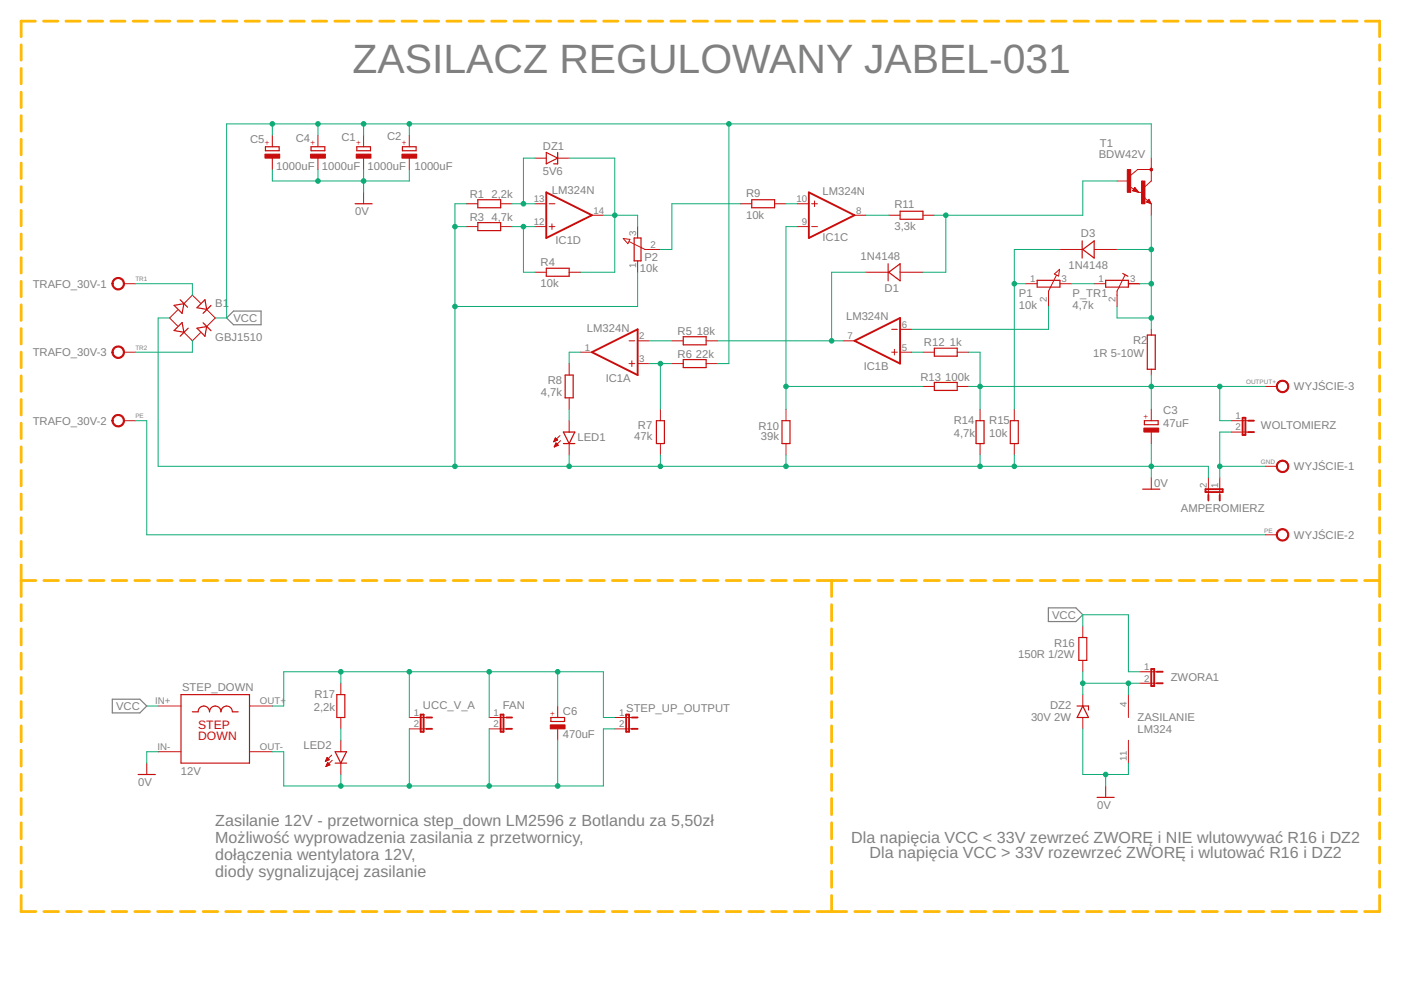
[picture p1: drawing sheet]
<svg xmlns="http://www.w3.org/2000/svg" width="297mm" height="210mm" viewBox="0 0 297 210" stroke-linecap="round" stroke-linejoin="round" font-family="sans-serif">
<g fill="none" stroke="#ffba08" stroke-width=".59">
<path d="M4.5 9.5v3.3M4.5 14.5v3.3M4.5 19.5v3.3M7.5 4.5h-3v3.3M9.2 4.5h3.1M14 4.5h3M18.7 4.5h3.1M23.5 4.5h3M28.2 4.5h3M33 4.5h3M37.7 4.5h3M42.5 4.5h3"/>
<path d="M47.2 4.5h3M52 4.5h3M56.7 4.5h3.1M61.5 4.5h3M66.3 4.5h3M71 4.5h3M75.7 4.5h3M80.5 4.5h3M85.2 4.5h3M90 4.5h3M94.7 4.5h3M99.5 4.5h3"/>
<path d="M104.2 4.5h3.1M109 4.5h3M113.7 4.5h3.1M118.5 4.5h3M123.2 4.5h3.1M128 4.5h3M132.7 4.5h3M137.5 4.5h3M142.2 4.5h3M147 4.5h3M151.7 4.5h3M156.5 4.5h3"/>
<path d="M161.2 4.5h3.1M166 4.5h3M170.8 4.5h3M175.5 4.5h3M180.2 4.5h3M185 4.5h3M189.7 4.5h3M194.5 4.5h3M199.2 4.5h3M204 4.5h3M208.7 4.5h3.1M213.5 4.5h3"/>
<path d="M218.2 4.5h3.1M223 4.5h3M227.7 4.5h3M232.5 4.5h3M237.2 4.5h3M242 4.5h3M246.7 4.5h3M251.5 4.5h3M256.2 4.5h3M261 4.5h3M265.7 4.5h3.1M270.5 4.5h3"/>
<path d="M275.2 4.5h3.1M280 4.5h3M284.7 4.5h3M289.5 4.5h3v3.3M292.5 9.5v3.3M292.5 14.5v3.3M292.5 19.5v3.3M4.5 24.5v3.3M4.5 29.5v3.3M4.5 34.6v3.2M4.5 39.6v3.3M292.5 24.5v3.3"/>
<path d="M292.5 29.5v3.3M292.5 34.6v3.2M292.5 39.6v3.3M4.5 44.6v3.3M4.5 49.6v3.3M4.5 54.6v3.3M4.5 59.6v3.3M292.5 44.6v3.3M292.5 49.6v3.3M292.5 54.6v3.3M292.5 59.6v3.3M4.5 64.6v3.3"/>
<path d="M4.5 69.7v3.2M4.5 74.7v3.3M4.5 79.7v3.3M292.5 64.6v3.3M292.5 69.7v3.2M292.5 74.7v3.3M292.5 79.7v3.3M4.5 84.7v3.3M4.5 89.7v3.3M4.5 94.7v3.3M4.5 99.8v3.2M292.5 84.7v3.3"/>
<path d="M292.5 89.7v3.3M292.5 94.7v3.3M292.5 99.8v3.2M4.5 104.8v3.2M4.5 109.8v3.3M4.5 114.8v3.3M4.5 119.8v6.7M292.5 104.8v3.2M292.5 109.8v3.3M292.5 114.8v3.3M292.5 119.8v6.7M4.5 128.2v3.4"/>
<path d="M4.5 133.3v3.5M4.5 138.5v3.4M4.5 123.1h3.1M9.3 123.1h3.1M14.1 123.1h3.1M19 123.1h3M23.8 123.1h3.1M28.6 123.1h3.1M33.4 123.1h3.1M38.2 123.1h3.1M43.1 123.1h3M47.9 123.1h3.1"/>
<path d="M52.7 123.1h3.1M57.5 123.1h3.1M62.4 123.1h3M67.2 123.1h3.1M72 123.1h3.1M76.8 123.1h3.1M81.6 123.1h3.1M86.5 123.1h3M91.3 123.1h3.1M96.1 123.1h3.1M100.9 123.1h3.1M105.7 123.1h3.1"/>
<path d="M110.6 123.1h3M115.4 123.1h3.1M120.2 123.1h3.1M125 123.1h3.1M129.9 123.1h3M134.7 123.1h3.1M139.5 123.1h3.1M144.3 123.1h3.1M149.1 123.1h3.1M154 123.1h3M158.8 123.1h3.1M163.6 123.1h3.1"/>
<path d="M168.4 123.1h3.1M173.2 123.1h6.3M176.3 123.1v3.4M176.3 128.2v3.4M176.3 133.3v3.5M176.3 138.5v3.4M181.3 123.1h3.1M186.2 123.1h3.1M191.1 123.1h3.1M196 123.1h3.2M200.9 123.1h3.2M205.8 123.1h3.2"/>
<path d="M210.7 123.1h3.2M215.6 123.1h3.2M220.5 123.1h3.2M225.5 123.1h3.1M230.4 123.1h3.1M235.3 123.1h3.2M240.2 123.1h3.2M245.1 123.1h3.2M250 123.1h3.2M254.9 123.1h3.2M259.8 123.1h3.2M264.8 123.1h3.1"/>
<path d="M269.7 123.1h3.1M274.6 123.1h3.1M279.5 123.1h3.2M284.4 123.1h3.2M289.3 123.1h3.2M292.5 128.2v3.4M292.5 133.3v3.5M292.5 138.5v3.4M4.5 143.6v3.4M4.5 148.8v3.4M4.5 153.9v3.4M4.5 159v3.4"/>
<path d="M176.3 143.6v3.4M176.3 148.8v3.4M176.3 153.9v3.4M176.3 159v3.4M292.5 143.6v3.4M292.5 148.8v3.4M292.5 153.9v3.4M292.5 159v3.4M4.5 164.2v3.4M4.5 169.3v3.4M4.5 174.5v3.3M4.5 179.6v3.4"/>
<path d="M176.3 164.2v3.4M176.3 169.3v3.4M176.3 174.5v3.3M176.3 179.6v3.4M292.5 164.2v3.4M292.5 169.3v3.4M292.5 174.5v3.3M292.5 179.6v3.4M4.5 184.7v3.4M4.5 189.9v3.4h3.1M9.3 193.3h3.1M14.1 193.3h3.1"/>
<path d="M19 193.3h3M23.8 193.3h3.1M28.6 193.3h3.1M33.4 193.3h3.1M38.2 193.3h3.1M43.1 193.3h3M47.9 193.3h3.1M52.7 193.3h3.1M57.5 193.3h3.1M62.4 193.3h3M67.2 193.3h3.1M72 193.3h3.1"/>
<path d="M76.8 193.3h3.1M81.6 193.3h3.1M86.5 193.3h3M91.3 193.3h3.1M96.1 193.3h3.1M100.9 193.3h3.1M105.7 193.3h3.1M110.6 193.3h3M115.4 193.3h3.1M120.2 193.3h3.1M125 193.3h3.1M129.9 193.3h3"/>
<path d="M134.7 193.3h3.1M139.5 193.3h3.1M144.3 193.3h3.1M149.1 193.3h3.1M154 193.3h3M158.8 193.3h3.1M163.6 193.3h3.1M168.4 193.3h3.1M173.2 193.3h6.3M176.3 184.7v3.4M176.3 189.9v3.4M181.3 193.3h3.1"/>
<path d="M186.2 193.3h3.1M191.1 193.3h3.1M196 193.3h3.2M200.9 193.3h3.2M205.8 193.3h3.2M210.7 193.3h3.2M215.6 193.3h3.2M220.5 193.3h3.2M225.5 193.3h3.1M230.4 193.3h3.1M235.3 193.3h3.2M240.2 193.3h3.2"/>
<path d="M245.1 193.3h3.2M250 193.3h3.2M254.9 193.3h3.2M259.8 193.3h3.2M264.8 193.3h3.1M269.7 193.3h3.1M274.6 193.3h3.1M279.5 193.3h3.2M284.4 193.3h3.2M292.5 189.9v3.4h-3.2M292.5 184.7v3.4"/>
</g>
<path d="M48 67.4l1.5-1.4h5.9v2.9h-5.9zM222.3 128.9h5.8l1.5 1.4-1.5 1.5h-5.8zM23.8 148.3h5.9l1.4 1.4-1.4 1.5h-5.9z" fill="none" stroke="#808080" stroke-width=".25"/>
<g fill="#c90d0c" stroke="#c90d0c" stroke-width=".21">
<path d="M24.1 59.2a1.33 1.33 0 0 1 2.1 .3 1.33 1.33 0 0 1-.8 1.9 1.33 1.33 0 0 1-1.7-1.2h.3a1.1 1.1 0 0 1 1.6-1 1.1 1.1 0 0 1 .1 1.9 1.1 1.1 0 0 1-1.7-.7v-.2h-.3z" fill-rule="evenodd"/>
<path d="M24.1 88.2a1.33 1.33 0 0 1 2.1 .3 1.33 1.33 0 0 1-.8 2 1.33 1.33 0 0 1-1.7-1.3h.3a1.09 1.09 0 0 1 1.6-.9 1.09 1.09 0 0 1 .1 1.8 1.09 1.09 0 0 1-1.7-.6v-.3h-.3z" fill-rule="evenodd"/>
<path d="M24.1 73.7a1.33 1.33 0 0 1 2.1 .3 1.33 1.33 0 0 1-.8 2 1.33 1.33 0 0 1-1.7-1.3h.3a1.09 1.09 0 0 1 1.6-.9 1.09 1.09 0 0 1 .1 1.8 1.09 1.09 0 0 1-1.7-.6v-.3h-.3z" fill-rule="evenodd"/>
<path d="M271 97.9a1.34 1.34 0 0 1 2.1 .3 1.34 1.34 0 0 1-.8 2 1.34 1.34 0 0 1-1.7-1.3h.2a1.1 1.1 0 0 1 1.6-1 1.1 1.1 0 0 1 .2 1.8 1.1 1.1 0 0 1-1.7-.5l-.1-.3h-.2z" fill-rule="evenodd"/>
<path d="M271 112.5a1.34 1.34 0 0 1 2.1 .2 1.34 1.34 0 0 1-.8 2 1.34 1.34 0 0 1-1.7-1.3h.2a1.1 1.1 0 0 1 1.6-1 1.1 1.1 0 0 1 .2 1.8 1.1 1.1 0 0 1-1.7-.5l-.1-.3h-.2z" fill-rule="evenodd"/>
<path d="M271 81a1.34 1.34 0 0 1 2.1 .2 1.34 1.34 0 0 1-.8 2 1.34 1.34 0 0 1-1.7-1.3h.2a1.09 1.09 0 0 1 1.6-1 1.09 1.09 0 0 1 .2 1.8 1.09 1.09 0 0 1-1.7-.5l-.1-.3h-.2z" fill-rule="evenodd"/>
<path d="M243.9 35.8h.4v.3h-.4l-.1-.2h.3h-.3z" fill-rule="evenodd"/>
</g>
<g fill="none" stroke="#c90d0c" stroke-width=".21">
<path d="M57.7 28.7v2.4M57.7 33.5v2.4M67.4 28.7v2.4M67.4 33.5v2.4M77.1 28.7v2.4M77.1 33.5v2.4M86.8 28.7v2.4M86.8 33.5v2.4M113.4 33.5h2.4M118.2 33.5h2.5M236.8 38.4h2.4M239.5 39.5l.9 .6"/>
<path d="M240.6 39.9l.6 .8-1-.3 .4-.6 .7 .9M240.6 39.7l.8 1.1-1.3-.4zM244.1 33.5v4.9l-1.3 1.2M244.1 35.9h-2.9l-1.5 1.3M77.1 40.8v2.4M98.9 43.2h2.4M98.9 48h2.4M106.2 43.2h2.4M106.2 48h2.4M113.4 43.2h2.4M113.4 48h2.4M113.4 57.7h2.4"/>
<path d="M116.4 43.2h1.2M116.4 48h1.2M117 47.5v1.2M120.7 57.7h2.4M125.5 45.6h2.4M132.1 50.6l1.5 .2-.5 .9zM133.4 51.2l3.4 1.7h3.2M135.2 48v2.5M135.2 55.3v2.4M157 43.2h2.4M164.2 43.2h2.4M169.1 43.2h2.4"/>
<path d="M169.1 48h2.4M172.1 43.2h1.2M172.1 48h1.2M172.7 42.6v1.2M181.2 45.6h2.4M183.6 57.7h4.8M188.4 45.6h2.4M190.8 57.7h4.9M195.7 45.6h2.4M223.5 58.1l1.1-1-.1 1.4zM224 58.4l-1.7 3.3v3.3M224.7 52.9h4.9"/>
<path d="M232 52.9h4.8M238.5 58.4l-1.7 3.3v3.3M241.4 40.8h.6M242.5 41.8l.8 .7M243.6 42.2l.5 1-1.1-.4zM244.1 43.2v2.4M26.3 60.2h2.4M26.3 74.7h2.4M37.7 65.7l-1.7 1.7 1.7 1.7M39 70.4l1.8 1.9 1.7-1.8M42.5 64.3l-1.7-1.7-1.8 1.8M43.8 65.6l1.8 1.8-1.8 1.8"/>
<path d="M120.7 77.1v2.4M123.1 74.7h2.4M133.4 77.1h1.2M133.4 72.3h1.2M134 76.5v1.2M135.2 77.1h2.4M135.2 72.3h2.4M142.5 77.1h2.4M142.5 72.3h2.4M149.7 77.1h2.4M149.7 72.3h2.4M178.8 72.3h2.4"/>
<path d="M189 74.7h1.2M189 69.8h1.2M189.6 74.1v1.2M190.8 74.7h2.5M190.8 69.8h2.5M195.7 74.7h2.4M202.9 74.7h2.5M217.5 60.2h2.4M224.7 60.2h2.5M232 60.2h2.4M239.2 60.2h2.5M244.1 69.8v1.2"/>
<path d="M244.1 78.3v1.2M26.3 89.2h2.4M117.4 93.6h.1M117.5 93.5h.3M117.5 93.4h.6M117.5 94.7h.1M117.6 93.3h.6M117.6 94.6h.2M117.6 93.2h.5M117.6 94.5h.5M117.7 93h.3M117.7 94.4h.6"/>
<path d="M117.7 92.9h.2M117.7 94.3h.6M117.8 92.8l.4 .5-.8 .4zM117.8 94.2h.4M117.8 94.1h.2M117.9 94h.1M118.4 94.4l-.5-.5-.4 .9M118.4 94.4l-.9 .4M118.7 92.4l-1.3 1.3M118.9 93.4l-1.4 1.4M120.7 84.3v2.5M120.7 89.2v2.4"/>
<path d="M120.7 94v2.5M140 86.8v2.4M140 94v2.5M166.6 86.8v2.4M166.6 94v2.5M195.7 81.9h2.4M202.9 81.9h2.5M207.8 86.8v2.4M207.8 94v2.5M215.1 86.8v2.4M215.1 94v2.5M244.1 86.8v2.4"/>
<path d="M244.1 91.6v2.4M261 89.2h3.7M261 91.6h3.7M268.3 81.9h2.4M268.3 98.9h2.4M244.1 101.3v2.4M256.2 101.3v3.6M258.6 101.3v3.6M268.3 113.4h2.4M229.6 132.8v2.4M33.5 149.7h4.9M33.5 159.4h4.9"/>
<path d="M52.9 149.7h4.8M52.9 159.4h4.8M72.3 144.9v2.4M72.3 152.1v2.4M72.3 157v2.4M86.8 152.1h3.6M86.8 154.5h3.6M103.7 152.1h3.7M103.7 154.5h3.7M118.2 149.7v2.4M118.2 154.5v2.5M130.3 152.1h3.7"/>
<path d="M130.3 154.5h3.7M229.6 140v2.4M229.6 147.3v2.4M229.6 152.1v2.4M239.2 147.3v4.8M239.2 157v4.8M241.7 142.4h3.6M241.7 144.9h3.6M31.1 161.8v2.4M69 161.4h.2M69.1 161.2h.3M69.1 161.1h.6"/>
<path d="M69.1 162.5h.1M69.2 161h.6M69.2 162.4h.3M69.2 160.9h.5M69.2 162.3h.5M69.3 160.8h.3M69.3 162.1h.6M69.3 160.7h.1M69.3 162h.5M69.4 160.6l.4 .5-.8 .3zM69.4 161.9h.3M69.4 161.8h.2"/>
<path d="M69.5 161.7l.5 .5-.9 .3zM69.5 161.7h.1M70.3 160.1l-1.3 1.3M70.4 161.2l-1.3 1.3M72.3 161.8v2.4M234.4 166.6v2.5"/>
</g>
<g fill="none" stroke="#c90d0c" stroke-width=".4">
<path d="M115.8 40.8l9.7 4.8-9.7 4.9zM171.5 40.8l9.7 4.8-9.7 4.9zM125.5 74.7l9.7-4.9v9.7zM181.2 72.3l9.6-4.9v9.7zM263.5 88.6h.6v3.6h-.6zM264.7 89.2h1.2M264.7 91.6h1.2M255.6 103.7h3.6v.6h-3.6zM256.2 104.9v1.2M258.6 104.9v1.2M89.2 151.5h.6v3.7h-.6zM90.4 152.1h1.2"/>
<path d="M90.4 154.5h1.2M106.2 151.5h.5v3.7h-.5zM107.4 152.1h1.2M107.4 154.5h1.2M132.8 151.5h.6v3.7h-.6zM134 152.1h1.2M134 154.5h1.2M244.1 141.8h.6v3.7h-.6zM245.3 142.4h1.2M245.3 144.9h1.2"/>
</g>
<g fill="none" stroke="#c90d0c" stroke-width=".25">
<path d="M56.3 31.1h2.9v.9h-2.9zM66 31.1h2.9v.9h-2.9zM75.6 31.1h2.9v.9h-2.9zM85.3 31.1h2.9v.9h-2.9zM115.8 32.3l2.4 1.2-2.4 1.2zM118.2 32.3v2.4h-.8M240.6 39.9l-.3 .4 .6 .3-.3-.4M75.3 43.2h3.6M101.3 42.4h4.9v1.6h-4.9zM101.3 47.2h4.9v1.7h-4.9zM115.8 56.9h4.9v1.7h-4.9zM134.5 50.5h1.4v4.8h-1.4z"/>
<path d="M159.4 42.4h4.8v1.6h-4.8zM188.3 55.9v3.6M188.4 57.7l2.4-1.8v3.6zM190.8 44.8h4.9v1.7h-4.9zM219.9 59.4h4.8v1.5h-4.8zM229.4 51.1v3.6M229.6 52.9l2.4-1.8v3.6zM234.4 59.4h4.8v1.5h-4.8zM238 58l1.1 .6M243.2 42.8l.4-.3 .3 .5zM243.5 42.7l.4 .3M36.9 64.7l2.1-.3-.4 2z"/>
<path d="M38.2 63.6l1.6 1.5M38.6 68.4l.4 2-2.1-.3zM39.9 69.6l-1.7 1.7M41.8 69.6l2-.4-.3 2.1zM43.1 68.4l1.6 1.7M43.5 63.5l.3 2.1-2-.4zM44.7 64.7l-1.6 1.7M119.8 79.5h1.7v4.8h-1.7zM144.9 71.4h4.8v1.7h-4.8zM144.9 76.2h4.8v1.7h-4.8zM198.1 73.8h4.8v1.7h-4.8zM243.2 71h1.7v7.3h-1.7z"/>
<path d="M119.4 91.6h2.5l-1.2 2.4zM119.4 94h2.5M139.2 89.2h1.7v4.8h-1.7zM165.8 89.2h1.7v4.8h-1.7zM198.1 81.1h4.8v1.7h-4.8zM206.9 89.2h1.7v4.8h-1.7zM214.2 89.2h1.7v4.8h-1.7zM242.6 89.2h3v.8h-3zM242.3 103.7h3.6M228.7 135.2h1.7v4.8h-1.7zM38.4 147.3h14.5v14.5h-14.5zM40.8 150.9h1.2a1.21 1.21 0 0 1 1.2-1.2 1.21 1.21 0 0 1 1.2 1.2 1.21 1.21 0 0 1 1.2-1.2 1.21 1.21 0 0 1 1.2 1.2 1.22 1.22 0 0 1 1.3-1.2 1.22 1.22 0 0 1 1.2 1.2h1.2"/>
<path d="M71.1 159.4h2.4l-1.2 2.4zM71.4 147.3h1.7v4.8h-1.7zM116.8 152.1h2.9v.9h-2.9zM228.4 149.7h2.4v.8M229.6 149.7l1.2 2.4h-2.4zM29.3 164.2h3.6M71.1 161.8h2.4M232.6 169.1h3.6"/>
</g>
<g fill="#c90d0c" stroke="#c90d0c" stroke-width=".21">
<path d="M75.5 32.7h3.2v.8h-3.2z"/>
<path d="M242.5 90.8h3.2v.8h-3.2z"/>
<path d="M85.2 32.7h3.1v.8h-3.1z"/>
<path d="M65.8 32.7h3.2v.8h-3.2z"/>
<path d="M56.2 32.7h3.1v.8h-3.1z"/>
<path d="M116.7 153.7h3.1v.8h-3.1z"/>
<path d="M239 36h.7v4.8h-.7z"/>
<path d="M242 38.4h.8v4.8h-.8z"/>
</g>
<g fill="none" stroke="#0dab76" stroke-width=".21">
<path d="M57.7 35.9v2.5h29.1v-2.5M57.7 26.3v2.4M67.4 26.3v2.4M67.4 35.9v2.5M77.1 26.3v2.4M77.1 35.9v4.9M86.8 26.3v2.4M113.4 33.5h-2.4v9.7M120.7 33.5h9.6v24.2h-7.2M154.5 26.3v50.8h-2.4M236.8 38.4h-7.2v7.2h-31.5M244.1 33.5v-7.2h-196.1v41.1h-2.4"/>
<path d="M96.5 48h2.4M98.9 43.2h-2.4v55.7M108.6 43.2h4.8M108.6 48h4.8M111 48v9.7h2.4M127.9 45.6h7.3v2.4M135.2 57.7v7.3h-38.7M157 43.2h-14.5v9.7h-2.5M166.6 43.2h2.5M169.1 48h-2.5v38.8M183.6 57.7h-7.3v14.6M183.6 45.6h4.8"/>
<path d="M200.5 45.6v12.1h-4.8M224.7 52.9h-9.6v33.9M236.8 52.9h7.3M244.1 45.6v24.2M28.7 60.2h12.1v2.4M36 67.4h-2.5v31.5h222.7v2.4M40.8 72.3v2.4h-12.1M123.1 74.7h-2.4v2.4M137.6 77.1h4.9M137.6 72.3h4.9M140 77.1v9.7M152.1 72.3h26.7"/>
<path d="M193.3 74.7h2.4M205.4 74.7h2.4v12.1M215.1 60.2h2.4M222.3 65v4.8h-29M227.2 60.2h4.8M236.8 65v2.4h7.3M241.7 60.2h2.4M244.1 79.5v7.3M28.7 89.2h2.4v24.2h237.2M120.7 86.8v2.4M120.7 96.5v2.4M140 96.5v2.4"/>
<path d="M166.6 96.5v2.4M166.6 81.9h29.1M205.4 81.9h62.9M207.8 96.5v2.4M215.1 96.5v2.4M244.1 94v7.3M258.6 81.9v7.3h2.4M258.6 98.9h9.7M261 91.6h-2.4v9.7M229.6 132.8v-2.5h9.6v12.1h2.5M31.1 149.7h2.4M33.5 159.4h-2.4v2.4"/>
<path d="M57.7 149.7h2.5v-7.3h67.7v9.7h2.4M72.3 142.4v2.5M72.3 154.5v2.5M86.8 142.4v9.7M86.8 154.5v12.1M103.7 142.4v9.7M103.7 154.5v12.1M118.2 142.4v7.3M118.2 157v9.6M130.3 154.5h-2.4v12.1h-67.7v-7.2h-2.5M229.6 142.4v4.9M229.6 154.5v9.7h9.6v-2.4"/>
<path d="M229.6 144.9h12.1M239.2 144.9v2.4M72.3 164.2v2.4M234.4 164.2v2.4"/>
</g>
<g fill="#0dab76" stroke="#0dab76" stroke-width=".21">
<circle cx="111" cy="43.2" r=".49"/>
<circle cx="111" cy="48" r=".49"/>
<circle cx="130.3" cy="45.6" r=".49"/>
<circle cx="140" cy="77.1" r=".49"/>
<circle cx="166.6" cy="81.9" r=".49"/>
<circle cx="200.5" cy="45.6" r=".49"/>
<circle cx="207.8" cy="81.9" r=".49"/>
<circle cx="244.1" cy="81.9" r=".49"/>
<circle cx="258.6" cy="81.9" r=".49"/>
<circle cx="215.1" cy="60.2" r=".49"/>
<circle cx="244.1" cy="67.4" r=".49"/>
<circle cx="244.1" cy="60.2" r=".49"/>
<circle cx="244.1" cy="52.9" r=".49"/>
<circle cx="176.3" cy="72.3" r=".49"/>
<circle cx="96.5" cy="48" r=".49"/>
<circle cx="96.5" cy="65" r=".49"/>
<circle cx="120.7" cy="98.9" r=".49"/>
<circle cx="140" cy="98.9" r=".49"/>
<circle cx="166.6" cy="98.9" r=".49"/>
<circle cx="207.8" cy="98.9" r=".49"/>
<circle cx="215.1" cy="98.9" r=".49"/>
<circle cx="244.1" cy="98.9" r=".49"/>
<circle cx="96.5" cy="98.9" r=".49"/>
<circle cx="234.4" cy="164.2" r=".49"/>
<circle cx="67.4" cy="38.4" r=".49"/>
<circle cx="77.1" cy="38.4" r=".49"/>
<circle cx="154.5" cy="26.3" r=".49"/>
<circle cx="77.1" cy="26.3" r=".49"/>
<circle cx="86.8" cy="26.3" r=".49"/>
<circle cx="57.7" cy="26.3" r=".49"/>
<circle cx="67.4" cy="26.3" r=".49"/>
<circle cx="239.2" cy="144.9" r=".49"/>
<circle cx="229.6" cy="144.9" r=".49"/>
<circle cx="258.6" cy="98.9" r=".49"/>
<circle cx="72.3" cy="142.4" r=".49"/>
<circle cx="103.7" cy="142.4" r=".49"/>
<circle cx="86.8" cy="142.4" r=".49"/>
<circle cx="118.2" cy="142.4" r=".49"/>
<circle cx="72.3" cy="166.6" r=".49"/>
<circle cx="86.8" cy="166.6" r=".49"/>
<circle cx="103.7" cy="166.6" r=".49"/>
<circle cx="118.2" cy="166.6" r=".49"/>
</g>
<text font-size="8.7" fill="#808080" x="74.8" y="15.5">ZASILACZ REGULOWANY JABEL-031</text>
<g font-size="3.4" fill="#808080">
<text x="45.6" y="175.1">Zasilanie 12V - przetwornica step_down LM2596 z Botlandu za 5,50zł</text>
<text x="45.6" y="178.7">Możliwość wyprowadzenia zasilania z przetwornicy,</text>
<text x="180.5" y="178.7">Dla napięcia VCC &lt; 33V zewrzeć ZWORĘ i NIE wlutowywać R16 i DZ2</text>
<text x="45.6" y="182.4">dołączenia wentylatora 12V,</text>
<text x="184.4" y="182">Dla napięcia VCC &gt; 33V rozewrzeć ZWORĘ i wlutować R16 i DZ2</text>
<text x="45.6" y="186">diody sygnalizującej zasilanie</text>
</g>
<g font-size="2.6" fill="#c90d0c">
<text x="42" y="154.5">STEP</text>
<text x="42" y="157">DOWN</text>
</g>
<g font-size="2.4" fill="#808080">
<text x="72.4" y="29.9">C1</text>
<text x="82.1" y="29.7">C2</text>
<text x="53" y="30.4">C5</text>
<text x="58.6" y="36">1000uF</text>
<text x="62.7" y="30.2">C4</text>
<text x="68.3" y="36">1000uF</text>
<text x="77.9" y="36">1000uF</text>
<text x="87.9" y="36">1000uF</text>
<text x="115.1" y="31.7">DZ1</text>
<text x="233" y="33.5">BDW42V</text>
<text x="233.2" y="31.1">T1</text>
<text x="115.1" y="37">5V6</text>
<text x="117" y="41">LM324N</text>
<text x="158.2" y="41.8">R9</text>
<text x="174.4" y="41.3">LM324N</text>
<text x="75.3" y="45.6">0V</text>
<text x="99.6" y="42">R1</text>
<text x="99.6" y="46.9">R3</text>
<text x="104.2" y="42">2,2k</text>
<text x="104.2" y="46.8">4,7k</text>
<text x="158.2" y="46.4">10k</text>
<text x="189.6" y="44.2">R11</text>
<text x="117.8" y="51.8">IC1D</text>
<text x="174.4" y="51.1">IC1C</text>
<text x="189.6" y="48.8">3,3k</text>
<text x="229.2" y="50.3">D3</text>
<text x="114.6" y="56.3">R4</text>
<text x="135.7" y="57.7">10k</text>
<text x="136.6" y="55.4">P2</text>
<text x="182.5" y="55.1">1N4148</text>
<text x="226.5" y="57.1">1N4148</text>
<text x="6.9" y="61">TRAFO_30V-1</text>
<text x="45.6" y="65">B1</text>
<text x="114.6" y="60.9">10k</text>
<text x="187.6" y="61.9">D1</text>
<text x="216" y="65.5">10k</text>
<text x="216" y="62.9">P1</text>
<text x="227.4" y="65.5">4,7k</text>
<text x="227.4" y="62.9">P_TR1</text>
<text x="49.5" y="68.3">VCC</text>
<text x="124.5" y="70.3">LM324N</text>
<text x="143.7" y="71.1">R5</text>
<text x="147.8" y="71">18k</text>
<text x="179.4" y="67.9">LM324N</text>
<text x="6.9" y="75.5">TRAFO_30V-3</text>
<text x="45.6" y="72.3">GBJ1510</text>
<text x="143.7" y="75.9">R6</text>
<text x="147.5" y="75.9">22k</text>
<text x="195.9" y="73.4">R12</text>
<text x="201.4" y="73.5">1k</text>
<text x="231.8" y="75.8">1R 5-10W</text>
<text x="240.2" y="72.9">R2</text>
<text x="114.7" y="83.9">4,7k</text>
<text x="116.1" y="81.4">R8</text>
<text x="128.4" y="81.1">IC1A</text>
<text x="183.1" y="78.4">IC1B</text>
<text x="195.2" y="80.7">R13</text>
<text x="200.4" y="80.7">100k</text>
<text x="274.3" y="82.8">WYJŚCIE-3</text>
<text x="202.2" y="89.9">R14</text>
<text x="209.7" y="89.9">R15</text>
<text x="246.6" y="87.8">C3</text>
<text x="6.9" y="90">TRAFO_30V-2</text>
<text x="122.4" y="93.5">LED1</text>
<text x="134.5" y="93.3">47k</text>
<text x="135.3" y="90.9">R7</text>
<text x="160.8" y="91.1">R10</text>
<text x="161.3" y="93.3">39k</text>
<text x="202.2" y="92.6">4,7k</text>
<text x="209.7" y="92.6">10k</text>
<text x="246.6" y="90.4">47uF</text>
<text x="267.3" y="90.9">WOLTOMIERZ</text>
<text x="274.3" y="99.7">WYJŚCIE-1</text>
<text x="244.7" y="103.2">0V</text>
<text x="250.4" y="108.6">AMPEROMIERZ</text>
<text x="274.3" y="114.2">WYJŚCIE-2</text>
<text x="223.1" y="131.2">VCC</text>
<text x="223.5" y="137.1">R16</text>
<text x="215.9" y="139.5">150R 1/2W</text>
<text x="38.6" y="146.6">STEP_DOWN</text>
<text x="66.6" y="148">R17</text>
<text x="248.2" y="144.4">ZWORA1</text>
<text x="24.6" y="150.5">VCC</text>
<text x="66.5" y="150.7">2,2k</text>
<text x="89.7" y="150.4">UCC_V_A</text>
<text x="106.6" y="150.4">FAN</text>
<text x="119.3" y="151.7">C6</text>
<text x="132.8" y="150.9">STEP_UP_OUTPUT</text>
<text x="218.6" y="153">30V 2W</text>
<text x="222.6" y="150.3">DZ2</text>
<text x="241.2" y="153">ZASILANIE</text>
<text x="241.2" y="155.5">LM324</text>
<text x="64.3" y="158.9">LED2</text>
<text x="119.3" y="156.5">470uF</text>
<text x="29.3" y="166.6">0V</text>
<text x="38.4" y="164.2">12V</text>
<text x="232.6" y="171.5">0V</text>
</g>
<g font-size="2.1" fill="#808080">
<text x="113.2" y="42.9">13</text>
<text x="113.2" y="47.7">12</text>
<text x="125.8" y="45.3">14</text>
<text x="168.9" y="42.9">10</text>
<text x="170" y="47.7">9</text>
<text x="181.5" y="45.3">8</text>
<text x="134.8" y="50.1" transform="rotate(-90 134.8 50.1)">3</text>
<text x="137.9" y="52.6">2</text>
<text x="134.8" y="56.8" transform="rotate(-90 134.8 56.8)">1</text>
<text x="218.4" y="59.8">1</text>
<text x="225.1" y="59.8">3</text>
<text x="232.9" y="59.8">1</text>
<text x="239.6" y="59.8">3</text>
<text x="222" y="64.1" transform="rotate(-90 222 64.1)">2</text>
<text x="236.5" y="64.1" transform="rotate(-90 236.5 64.1)">2</text>
<text x="135.5" y="71.9">2</text>
<text x="179.7" y="71.9">7</text>
<text x="191.2" y="69.5">6</text>
<text x="124" y="74.3">1</text>
<text x="135.5" y="76.8">3</text>
<text x="191.2" y="74.3">5</text>
<text x="262" y="88.9">1</text>
<text x="262" y="91.3">2</text>
<text x="255.9" y="103.4" transform="rotate(-90 255.9 103.4)">2</text>
<text x="258.3" y="103.4" transform="rotate(-90 258.3 103.4)">1</text>
<text x="242.6" y="142.1">1</text>
<text x="32.9" y="149.4">IN+</text>
<text x="55.1" y="149.4">OUT+</text>
<text x="238.9" y="149.9" transform="rotate(-90 238.9 149.9)">4</text>
<text x="242.6" y="144.5">2</text>
<text x="87.7" y="151.8">1</text>
<text x="87.7" y="154.2">2</text>
<text x="104.7" y="151.8">1</text>
<text x="104.7" y="154.2">2</text>
<text x="131.3" y="151.8">1</text>
<text x="131.3" y="154.2">2</text>
<text x="33.4" y="159">IN-</text>
<text x="55.1" y="159">OUT-</text>
<text x="238.9" y="161.3" transform="rotate(-90 238.9 161.3)">11</text>
</g>
<g font-size="1.7" fill="#c90d0c">
<text x="57.2" y="30.7" transform="rotate(-90 57.2 30.7)">+</text>
<text x="66.9" y="30.7" transform="rotate(-90 66.9 30.7)">+</text>
<text x="76.5" y="30.7" transform="rotate(-90 76.5 30.7)">+</text>
<text x="86.2" y="30.7" transform="rotate(-90 86.2 30.7)">+</text>
<text x="243.5" y="88.8" transform="rotate(-90 243.5 88.8)">+</text>
<text x="117.7" y="151.7" transform="rotate(-90 117.7 151.7)">+</text>
</g>
<g font-size="1.4" fill="#808080">
<text x="28.7" y="59.7">TR1</text>
<text x="28.7" y="74.2">TR2</text>
<text x="264.2" y="81.4">OUTPUT+</text>
<text x="28.7" y="88.7">PE</text>
<text x="267.3" y="98.4">GND</text>
<text x="268.1" y="112.9">PE</text>
</g>
</svg>
